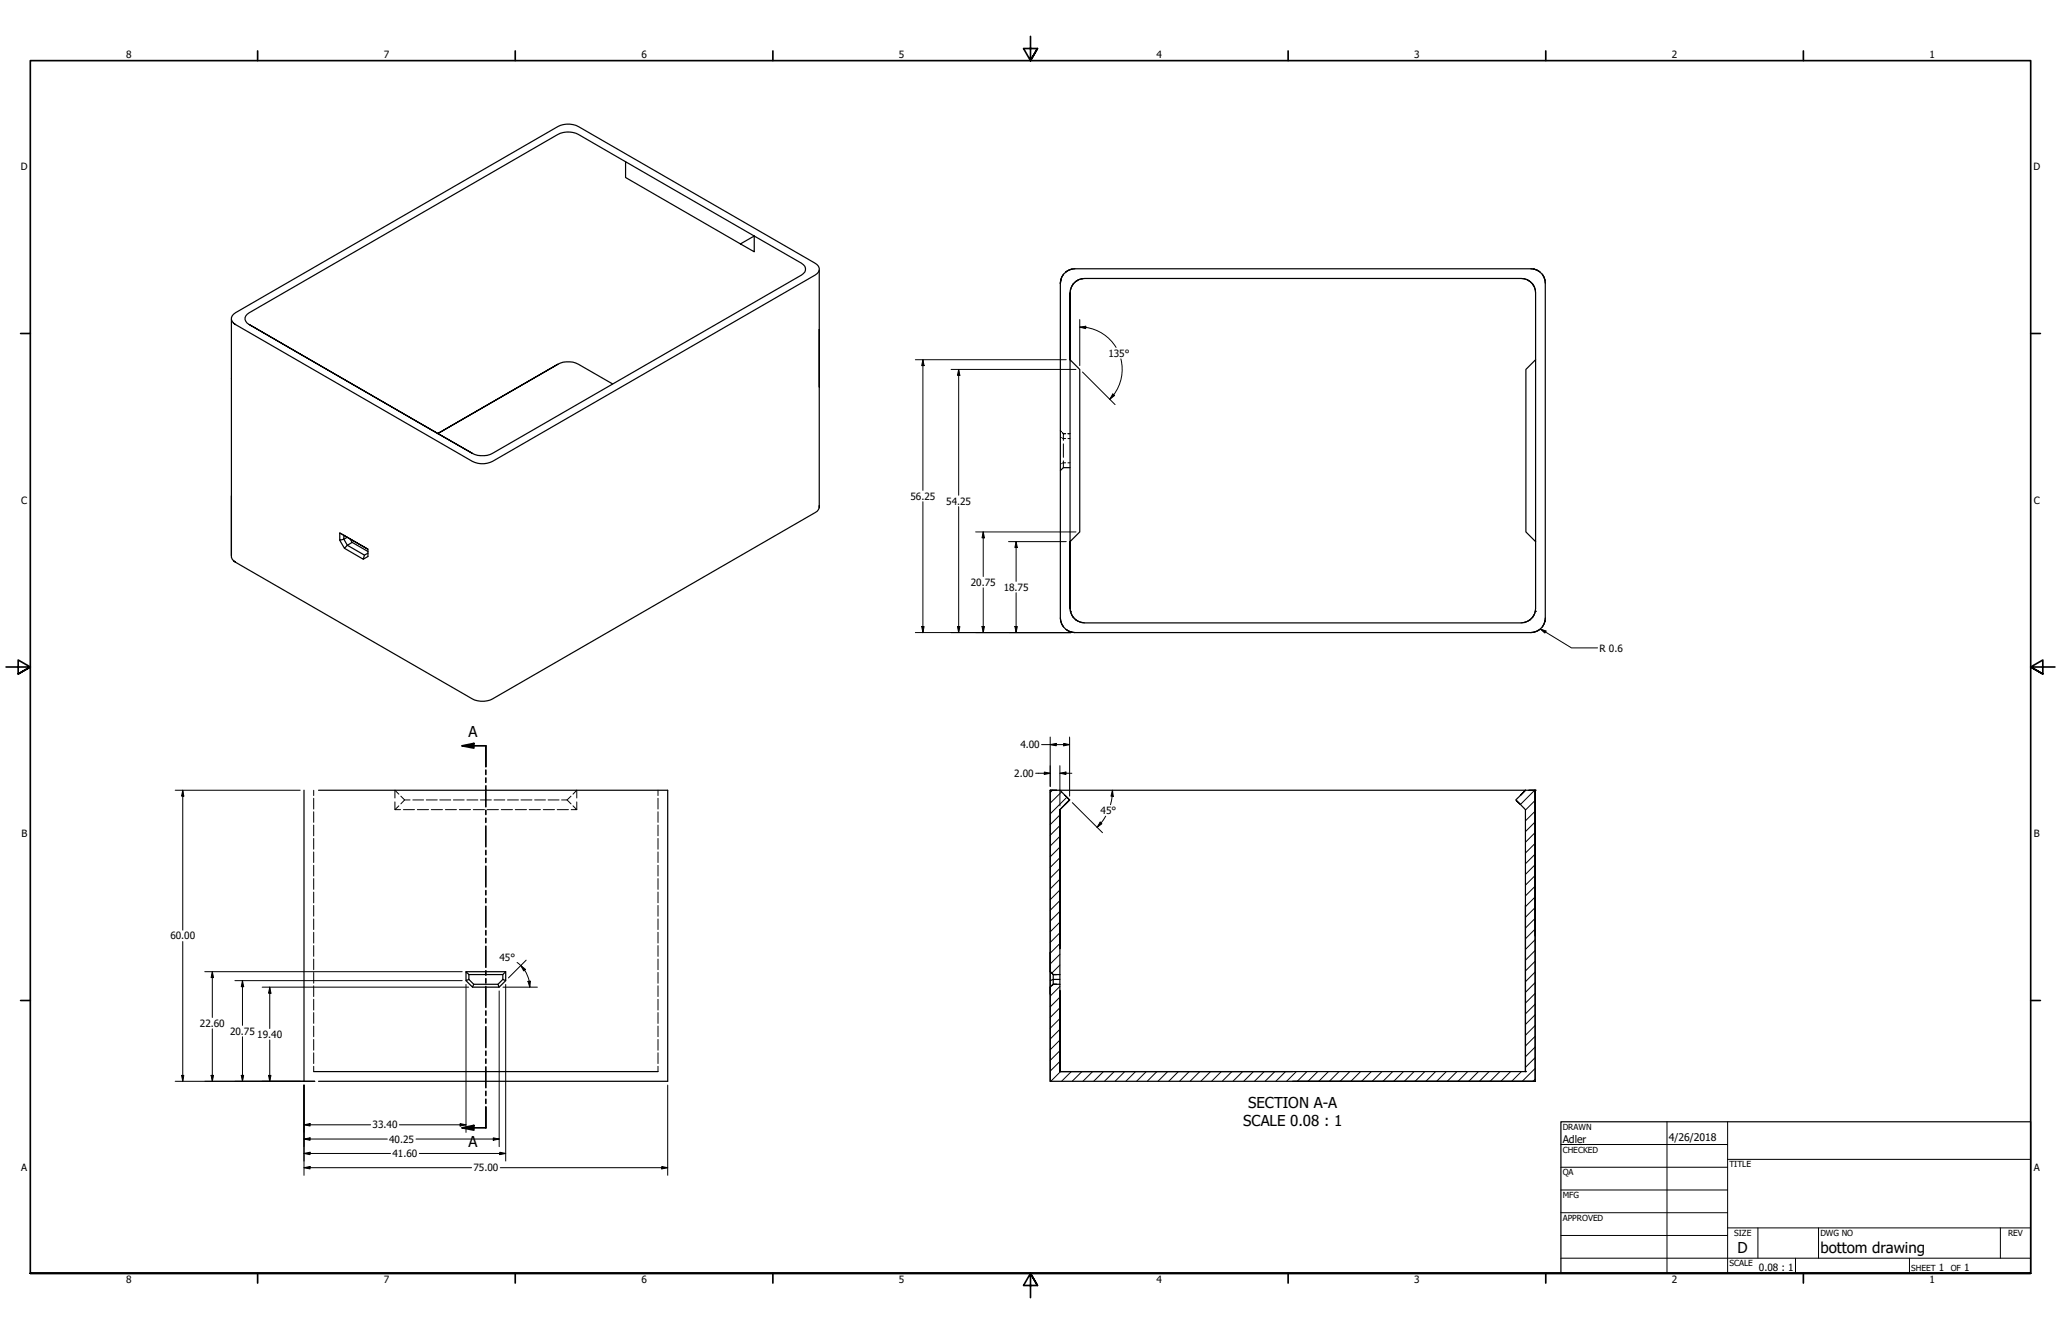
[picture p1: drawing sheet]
<svg xmlns="http://www.w3.org/2000/svg" width="864mm" height="559mm" viewBox="0 0 864 559" stroke-linecap="round" stroke-linejoin="round" font-family="sans-serif">
<!-- layer: Hatch (ANSI) -->
<g fill="none" stroke="#000" stroke-width=".42">
<path d="M441 331l-.9 1M444.8 331.7l-4.7 4.7M447 333.9l-6.9 7M643.1 331l-6 6M643.3 339.8l-4.1 4.1M643.3 335.3l-4.1 4M444.1 359.3l-4 4M444.1 354.8l-4 4.1M444.1 350.3l-4 4.1M444.1 345.8l-4 4.1M444.1 341.4l-4 4M643.3 357.8l-4.1 4"/>
<path d="M643.3 353.3l-4.1 4M643.3 348.7l-4.1 4.1M643.3 344.3l-4.1 4.1M444.1 377.3l-4 4M444.1 372.8l-4 4.1M444.1 368.3l-4 4.1M444.1 363.8l-4 4.1M643.3 375.7l-4.1 4.1M643.3 371.2l-4.1 4.1M643.3 366.7l-4.1 4.1M643.3 362.2l-4.1 4.1M444.1 399.7l-4 4.1"/>
<path d="M444.1 395.2l-4 4.1M444.1 390.7l-4 4.1M444.1 386.3l-4 4M444.1 381.8l-4 4M643.3 398.1l-4.1 4.1M643.3 393.6l-4.1 4.1M643.3 389.2l-4.1 4.1M643.3 384.7l-4.1 4M643.3 380.2l-4.1 4M444.1 417.7l-4 4.1M444.1 413.2l-4 4.1M444.1 404.2l-3.4 3.5"/>
<path d="M643.3 416.1l-4.1 4.1M643.3 411.6l-4.1 4.1M643.3 407.2l-4.1 4M643.3 402.7l-4.1 4M444.1 435.7l-4 4M444.1 431.2l-4 4M444.1 426.7l-4 4M444.1 422.1l-4 4.1M643.3 438.6l-4.1 4.1M643.3 434.1l-4.1 4M643.3 429.6l-4.1 4M643.3 425.1l-4.1 4"/>
<path d="M643.3 420.6l-4.1 4.1M444.1 444.6l-4 4.1M444.1 440.1l-4 4.1M444.4 448.9l-4.1 4M448.9 448.9l-4.1 4M453.3 448.9l-4 4M457.8 448.9l-4 4M462.3 448.9l-4 4M466.9 448.9l-4.1 4M471.3 448.9l-4.1 4M475.8 448.9l-4.1 4M480.3 448.9l-4.1 4"/>
<path d="M484.8 448.9l-4.1 4M489.3 448.9l-4.1 4M493.8 448.9l-4.1 4M498.3 448.9l-4.1 4M502.7 448.9l-4 4M507.2 448.9l-4 4M511.7 448.9l-4 4M516.2 448.9l-4.1 4M520.7 448.9l-4.1 4M525.2 448.9l-4.1 4M529.7 448.9l-4 4M534.2 448.9l-4.1 4"/>
<path d="M538.7 448.9l-4.1 4M543.2 448.9l-4.1 4M547.6 448.9l-4 4M552.1 448.9l-4 4M556.6 448.9l-4 4M561.1 448.9l-4.1 4M565.6 448.9l-4.1 4M570.1 448.9l-4.1 4M574.6 448.9l-4.1 4M579.1 448.9l-4.1 4M583.6 448.9l-4.1 4M588.1 448.9l-4.1 4"/>
<path d="M592.5 448.9l-4 4M597 448.9l-4 4M601.5 448.9l-4 4M606 448.9l-4 4M610.5 448.9l-4.1 4M615 448.9l-4.1 4M619.5 448.9l-4.1 4M624 448.9l-4.1 4M628.5 448.9l-4.1 4M633 448.9l-4.1 4M637.5 448.9l-4.1 4M643.3 452.1l-.9 .8"/>
<path d="M643.3 447.5l-5.4 5.4M643.3 443l-4.1 4.1"/>
</g>
<!-- layer: Hidden (ANSI) -->
<g fill="none" stroke="#000" stroke-width=".42">
<path d="M445.6 114.9l-1.2 2.5M449.2 112.7l-2.5 1.2M449.6 119.1l-.1 .2M449.6 119l-.6 1.1M451 117.8l-.1 .1M452.1 117.2l-1.3 .7M452.4 117l-.2 .1M454.5 116.6l-1.4 .2M637.3 116.6l1.4 .2M638.6 116.8h.1M639.5 117l.1 .1M639.8 117.2l1.3 .7"/>
<path d="M640.9 117.8l.1 .1M642.2 119l.7 1.1M642.3 119.1l.1 .2M642.7 112.7l2.5 1.2M646.2 114.9l1.2 2.5M448.6 121.3l-.2 1.4M448.6 121.4l-.1 .1M448.9 120.5l-.1 .1M449 120.1l-.1 .2M642.9 120.1v.2M643 120.5l.1 .1M643.3 121.3l.1 1.4"/>
<path d="M643.3 121.4v.1M444.3 180.4l.5 .4M444.3 183.2l.5 .1M444.8 194.2l-.5 .2M445.1 181.2l.5 .5h.9h-.9v2.8M445.1 183.5l1.4 .2M445.6 185.9v5.7M445.6 193v2.9M446.5 193.9l-1.4 .1M447.5 181.7h.9M447.5 193.9h.9M447.5 183.7h.9"/>
<path d="M448.4 254.8l.2 1.4M448.5 256h.1M448.8 256.9l.1 .2M448.9 257.2l.7 1.3M449.5 258.3l.1 .1M450.8 259.7l1.3 .6M450.9 259.7l.1 .1M641 259.7l-.1 .1M641.1 259.7l-1.3 .6M642.4 258.3l-.1 .1M642.9 257.2l-.7 1.3M643.1 256.9l-.1 .2"/>
<path d="M643.4 254.8l-.1 1.4M444.4 260.1l1.2 2.5M446.7 263.7l2.5 1.2M452.2 260.4l.2 .1M453.1 260.7l1.4 .2M638.6 260.7h.1M638.7 260.7l-1.4 .2M639.6 260.4l-.1 .1M645.2 263.7l-2.5 1.2M647.4 260.1l-1.2 2.5M131.4 331v2.2M131.4 334.4v4.5"/>
<path d="M165.5 335.9v3.3h2.3M167.1 332.7l-1.6-1.7v3.3M167.1 337.6l-1.6 1.6M168 333.5l1.5 1.6-1.5 1.6M169 339.2h4.7M169.5 335.1h2.3M173 335.1h4.5M174.9 339.2h4.7M178.6 335.1h4.6M180.7 339.2h4.7M184.3 335.1h4.5M186.6 339.2h4.7"/>
<path d="M190 335.1h4.5M192.5 339.2h4.7M195.6 335.1h4.6M198.3 339.2h4.7M201.3 335.1h4.6M204.2 339.2h4.7M207 335.1h4.5M210.1 339.2h4.7M212.7 335.1h4.5M215.9 339.2h4.7M218.3 335.1h4.6M221.7 339.2h4.7"/>
<path d="M224 335.1h4.5M227.6 339.2h4.7M229.7 335.1h4.6M233.5 339.2h4.7M237.6 335.1l1.7 1.6M239.3 333.5l-1.7 1.6h-2.3M240.1 337.6l1.6 1.6h-2.4M240.1 332.7l1.6-1.7v3.3M241.7 335.9v3.3M275.7 331v2.2M275.7 334.4v4.5M131.4 340v4.5"/>
<path d="M131.4 345.6v4.5M131.4 351.2v4.5M131.4 356.9v4.4M275.7 340v4.5M275.7 345.6v4.5M275.7 351.2v4.5M275.7 356.9v4.4M131.4 362.5v4.5M131.4 368v4.6M131.4 373.7v4.5M131.4 379.3v4.5M275.7 362.5v4.5"/>
<path d="M275.7 368v4.6M275.7 373.7v4.5M275.7 379.3v4.5M131.4 384.9v4.5M131.4 390.5v4.5M131.4 396.1v4.5M275.7 384.9v4.5M275.7 390.5v4.5M275.7 396.1v4.5M131.4 401.8v4.4M131.4 407.4v4.5M131.4 412.9v4.5"/>
<path d="M131.4 418.6v4.5M275.7 401.8v4.4M275.7 407.4v4.5M275.7 412.9v4.5M275.7 418.6v4.5M131.4 424.2v4.5M131.4 429.8v4.5M131.4 435.4v4.5M275.7 424.2v4.5M275.7 429.8v4.5M275.7 435.4v4.5M131.4 441v4.5"/>
<path d="M131.4 446.7v2.2M275.7 441v4.5M275.7 446.7v2.2"/>
</g>
<g fill="#000">
<circle cx="453.2" cy="116.8" r=".19"/>
<circle cx="453.3" cy="116.8" r=".19"/>
<circle cx="448.6" cy="256.1" r=".19"/>
<circle cx="643.3" cy="256" r=".19"/>
<circle cx="643.3" cy="256.1" r=".19"/>
<circle cx="453.2" cy="260.7" r=".19"/>
<circle cx="453.3" cy="260.8" r=".19"/>
<circle cx="638.6" cy="260.8" r=".19"/>
</g>
<!-- layer: Visible (ANSI) -->
<g fill="none" stroke="#000" stroke-width=".51">
<path d="M262.1 67.8l-19.7-11.5a9.5 9.5 0 0 0-8.7 0l-129.2 74.7a2.6 2.6 0 0 0-1.8 2.5 2.6 2.6 0 0 0 1.8 2.5l19.7 11.4-19.7-11.4M310.3 102.2l5.7-3.3v6.6l-53.9-31.1v-6.6l73.7 42.4a2.67 2.67 0 0 1 1.7 2.5 2.67 2.67 0 0 1-1.7 2.6l-129.4 74.6a9.4 9.4 0 0 1-8.5 0l-19.8-11.4 19.8 11.4M343.3 113.2v24.8M445.6 114.9l-.7 1.2-.6 2.6a6.1 6.1 0 0 1 6.1-6.1h191a6.1 6.1 0 0 1 6.1 6.1v140.2a6.1 6.1 0 0 1-6.1 6.1h-191a6.2 6.2 0 0 1-6.1-6.1l.1-141.5M449.5 119.3l-.5 .8M450.4 112.6l-1.3 .1-2.4 1.2M450.7 117.9l-1 1M451.9 117.2l-.9 .6M453.2 116.8l-.8 .2M638.7 116.8l.8 .2M640 117.2l.9 .6M641.2 117.9l1 1"/>
<path d="M641.4 112.6l1.3 .1M642.4 119.3l.5 .8M642.8 112.7l2.4 1.2M646.2 114.9l1.2 2.4 .1 1.4M97 133.9v98.8v-25M97.9 135.4l.8 .6a2.63 2.63 0 0 1-1.8-2.5 2.63 2.63 0 0 1 1.8-2.5l135-78a9.5 9.5 0 0 1 8.7 0l99.1 57.2a2.64 2.64 0 0 1 1.8 2.5 2.64 2.64 0 0 1-1.8 2.6l-135.1 77.9a9.4 9.4 0 0 1-8.5 0l-99.2-57.2M448.4 122.7v28v-28a6.1 6.1 0 0 1 6.1-6.1h182.8a6.1 6.1 0 0 1 6.1 6.1v28M448.8 120.6l-.2 .8M643.1 120.6l.2 .8M124.2 147.4l53.9 31.1zM233.7 152.6l-50.2 29 50.2-29a9.5 9.5 0 0 1 8.7 0l14.3 8.2M448.4 150.7l4 4v68.1l-4 4.1z"/>
<path d="M643.4 150.7v76.2l-4-4.1v-68.1zM343.3 162.1v-24.1v73.9M448.4 195.9h-2.8l-1.3 1.2M343.3 212.7v-.8a2.87 2.87 0 0 1-1.8 2.9l-135.1 77.9a9.4 9.4 0 0 1-8.5 0l-99.2-57.2M97 232.7a2.94 2.94 0 0 0 1.7 2.8l-.8-.6M142.4 223.3l1.7 .9v1.7l-1.7 .4zM142.4 223.3l11.8 6.8-10.1-5.9M144.1 225.9l1.4 2.5-1.2 1.3-1.9-3.4M145.5 225l-1.4 .9M146.7 225.7l.9 1.5-2.1 1.2 7.2 4.1-.5 1.8-7.9-4.6M147.6 227.2l6.6 3.8M154.2 230.1v3l-2 1.2"/>
<path d="M154.2 231.7l-1.5 .8M643.4 226.9v27.9a6.1 6.1 0 0 1-6.1 6.1h-182.8a6.2 6.2 0 0 1-6.1-6.1v-27.9v27.9M444.3 258.9l.6 2.5 .7 1.2M448.6 256.1l.2 .8M449 257.4l.5 .9M449.7 258.6l1 1M451 259.8l.9 .5M640.9 259.8l-.9 .5M642.2 258.6l-1 1M642.9 257.4l-.5 .9M643.3 256.1l-.2 .8M647.5 258.9l-.1 1.2"/>
<path d="M446.7 263.7l2.4 1.1M449.2 264.9l1.2 .1M452.4 260.5l.8 .2M639.5 260.5l-.8 .2M645.2 263.7l-1.2 .7-2.6 .6M647.4 260.2l-1.2 2.4M127.4 331v121.9M133.5 331h146.3v121.9h-146.3M442.7 331h-2.6h4M444.1 331l4.1 4.1-1.9-1.9M444.1 331h199.2h-2.6M448.2 335.1l-4.1 4.1 4.1-4.1-1.9 1.9"/>
<path d="M637.1 333.2l2.1-2.2-4.1 4.1M637.1 337l-2-1.9 4.1 4.1v109.7v-69.6M643.3 331v121.9v-121.9v61M440.1 399v8v-76v121.9M444.1 397.4v-58.2v69M195.3 407l1.2 1.2v2.1l-1.2 .5zM195.3 407h16.6M196.5 410.3l2 2-.5 1.2-2.7-2.7M196.5 408.2h14.2M198.5 412.3h10.2l.5 1.2h-11.2M210.7 410.3l-2 2M211.9 407v3.8l-1.2-.5v-2.1z"/>
<path d="M211.9 410.8l-2.7 2.7M440.1 416.4v-2.9v39.4M440.8 407.7l-.7-.7 1.2 1.2M441.3 408.2l-1.2-1.2v6.5l1.2-1.2-.6 .6M441.3 408.2v2.1l-1.2 .5M442.7 408.2h-1.4h2.8M442.7 412.3h-1.4h2.8M444.1 412.3v36.6v-34M444.1 408.2v4.1M444.1 410.3h-2.8v2M131.4 448.9h144.3M440.1 452.9h203.2h-101.6"/>
<path d="M541.7 448.9h-97.6h195.1"/>
</g>
<g fill="#000">
<circle cx="643.3" cy="331" r=".25"/>
<circle cx="639.2" cy="448.9" r=".25"/>
</g>
<!-- layer: Section Line (ANSI) -->
<g fill="none" stroke="#000" stroke-width=".7">
<path d="M193.6 312.4l5-1v2zM193.6 312.4h10v8.7M203.6 322.6v1.8M203.6 325.9v1.8M203.6 329.2v8.7M203.6 339.4v1.8M203.6 342.7v1.8M203.6 346v8.7M203.6 356.2v1.8M203.6 359.5v1.8M203.6 362.8v8.7M203.6 373.1v1.7"/>
<path d="M203.6 376.4v1.7M203.6 379.7v8.7M203.6 389.8v1.9M203.6 393.1v1.9M203.6 396.4v8.8M203.6 406.7v1.8M203.6 410v1.8M203.6 413.3v8.7M203.6 423.5v1.8M203.6 426.8v1.8M203.6 430.1v8.7M203.6 440.3v1.8"/>
<path d="M203.6 443.6v1.8M203.6 446.9v8.7M203.6 457.1v1.8M193.6 472.4l5-1v2zM203.6 460.4v1.8M203.6 463.7v8.7h-10"/>
</g>
<g fill="#000">
<path d="M193.6 312.4l5-1v2z" fill-rule="evenodd"/>
<path d="M193.6 472.4l5-1v2z" fill-rule="evenodd"/>
</g>
<!-- layer: Border (ANSI) -->
<g fill="none" stroke="#000" stroke-width=".7">
<path d="M431.8 15.2v10.2l-2.9-5.1h5.8l-2.9 5.1 2.9-5.1M107.9 21.3v4.1M215.9 21.3v4.1M323.8 21.3v4.1M539.8 21.3v4.1M647.7 21.3v4.1M755.6 21.3v4.1M8.6 139.7h4.1M850.9 139.7h4.1M2.5 279.4h10.2l-5.1-2.9v5.8l5.1-2.9-5.1 2.9M861.1 279.4h-10.2l5.1-2.9v5.8l-5.1-2.9 5.1 2.9M8.6 419.1h4.1"/>
<path d="M850.9 419.1h4.1M12.7 533.4v-508h838.2v508h-838.2h838.2M107.9 533.4v4.1M215.9 533.4v4.1M323.8 533.4v4.1M434.7 538.5l-2.9-5.1 2.9 5.1h-5.8l2.9-5.1v10.2M539.8 533.4v4.1M647.7 533.4v4.1M755.6 533.4v4.1"/>
</g>
<!-- layer: Title (ANSI) -->
<g fill="none" stroke="#000" stroke-width=".42">
<path d="M654 479.4h69.9M698.5 469.9v63.5M723.9 469.9v63.5M654 488.9h69.9M654 498.5h69.9M723.9 485.6h127M654 508h69.9M654 517.5h69.9M723.9 514.3h127M736.6 514.3v12.7M762 514.3v12.7M838.2 514.3v12.7"/>
<path d="M654 527h196.9M752.3 527v6.4M800.1 527v6.4"/>
</g>
<path d="M654 469.9h196.9v63.5h-196.9z" fill="none" stroke="#000" stroke-width=".51"/>
<!-- layer: Dimension (ANSI) -->
<g fill="none" stroke="#000" stroke-width=".42">
<path d="M452.4 137l2.6-.3-.1 1zM452.4 137a17.5 17.5 0 0 1 15.3 8.5M452.4 133.9v19.3M383.5 150.7h63.3M386.7 150.7l.5 2.5h-1zM386.7 150.7v54.7M398.5 154.7h52.3M401.7 154.7l.5 2.5h-1zM401.7 154.7v52.8M453.6 155.8l13.6 13.7M469.7 150.3a17.7 17.7 0 0 1-3 15.1M466.3 165l.7 .7-2 1.6z"/>
<path d="M466.7 165.4l-1.7 1.9M386.7 210.2v54.8M401.7 212.2v52.8M408.8 222.8h42M412 222.8l.5 2.5h-1zM412 222.8v18.7M422.6 226.9h24.2M425.8 226.9l.5 2.5h-1zM425.8 226.9v16.6M412 246.3v18.7M425.8 248.3v16.7M383.5 265h65.3"/>
<path d="M386.2 262.4h1l-.5 2.6zM401.2 262.4h1l-.5 2.6zM411.5 262.4h1l-.5 2.6zM425.3 262.4h1l-.5 2.6zM436.4 311.9h11.8M440.1 311.9l2.5-.5v1zM440.1 308.7v20.7M445.7 311.4l2.5 .5-2.5 .5zM448.2 308.7v24.8M73.4 331h52.4M76.6 331l.4 2.5h-.9zM76.6 331v58.6"/>
<path d="M434 323.9h6.1M437.6 323.4l2.5 .5-2.5 .5zM444.1 323.9l2.6-.5v1zM444.1 323.9h5M444.1 320.7v16.9M449.3 336.2l12.7 12.6M466.2 331l.3 2.6-1-.1zM466.2 331l-.3 3.2-.6 2.9M461 344.4l.7 .7-2 1.5zM463.3 341.9l-1.6 2.4-2 2.3M76.6 394.4v58.5M85.8 407h107.9"/>
<path d="M89 407l.5 2.5h-1zM89 407v19.2M98.4 410.8h95.3M101.6 410.8l.5 2.5h-1zM101.6 410.8v18.7M109.9 413.5h86.5M113 413.5l.5 2.6h-1zM113 413.5v17.3M195.3 412.4v61.9M209.2 415.1v65.2M210.8 413.5h14.4M211.9 412.4v73.9"/>
<path d="M216.6 403.1l1.6 1.4 2.4 3.2 1 2.6 .4 3.2M218.2 404.5l2 1.6-.7 .6zM220.5 402.2l-7.5 7.4M221.2 411.1l1-.1-.2 2.5zM89 431v21.9M101.6 434.3v18.6M113 435.6v17.3M73.4 452.9h58.5M76.1 450.5h.9l-.4 2.4zM88.5 450.5h1l-.5 2.4zM101.1 450.5h1l-.5 2.4zM112.5 450.5h1l-.5 2.4z"/>
<path d="M127.4 454.5v37.8M279.8 454.5v37.8M127.4 471.2l2.5-.5v1zM127.4 477.1l2.5-.5v1zM127.4 471.2h27.9M127.4 477.1h34.9M167.3 471.2h28M174.3 477.1h34.9M192.8 470.7l2.5 .5-2.5 .5zM206.7 476.6l2.5 .5-2.5 .5zM127.4 489.1l2.5-.5v1zM127.4 483.2l2.5-.5v1z"/>
<path d="M127.4 489.1h70.2M127.4 483.2h36.2M175.7 483.2h36.2M209.4 482.7l2.5 .5-2.5 .5zM209.6 489.1h70.2M277.3 488.6l2.5 .5-2.5 .5z"/>
</g>
<g fill="#000">
<path d="M452.4 137l2.6-.3-.1 1z" fill-rule="evenodd"/>
<path d="M386.7 150.7l.5 2.5h-1z" fill-rule="evenodd"/>
<path d="M401.7 154.7l.5 2.5h-1z" fill-rule="evenodd"/>
<path d="M466.3 165l.7 .7-2 1.6z" fill-rule="evenodd"/>
<path d="M412 222.8l.5 2.5h-1z" fill-rule="evenodd"/>
<path d="M425.8 226.9l.5 2.5h-1z" fill-rule="evenodd"/>
<path d="M386.2 262.4h1l-.5 2.6z" fill-rule="evenodd"/>
<path d="M401.2 262.4h1l-.5 2.6z" fill-rule="evenodd"/>
<path d="M411.5 262.4h1l-.5 2.6z" fill-rule="evenodd"/>
<path d="M425.3 262.4h1l-.5 2.6z" fill-rule="evenodd"/>
<path d="M440.1 311.9l2.5-.5v1z" fill-rule="evenodd"/>
<path d="M445.7 311.4l2.5 .5-2.5 .5z" fill-rule="evenodd"/>
<path d="M76.6 331l.4 2.5h-.9z" fill-rule="evenodd"/>
<path d="M437.6 323.4l2.5 .5-2.5 .5z" fill-rule="evenodd"/>
<path d="M444.1 323.9l2.6-.5v1z" fill-rule="evenodd"/>
<path d="M466.2 331l.3 2.6-1-.1z" fill-rule="evenodd"/>
<path d="M461 344.4l.7 .7-2 1.5z" fill-rule="evenodd"/>
<path d="M89 407l.5 2.5h-1z" fill-rule="evenodd"/>
<path d="M101.6 410.8l.5 2.5h-1z" fill-rule="evenodd"/>
<path d="M113 413.5l.5 2.6h-1z" fill-rule="evenodd"/>
<path d="M218.2 404.5l2 1.6-.7 .6z" fill-rule="evenodd"/>
<path d="M221.2 411.1l1-.1-.2 2.5z" fill-rule="evenodd"/>
<path d="M76.1 450.5h.9l-.4 2.4z" fill-rule="evenodd"/>
<path d="M88.5 450.5h1l-.5 2.4z" fill-rule="evenodd"/>
<path d="M101.1 450.5h1l-.5 2.4z" fill-rule="evenodd"/>
<path d="M112.5 450.5h1l-.5 2.4z" fill-rule="evenodd"/>
<path d="M127.4 471.2l2.5-.5v1z" fill-rule="evenodd"/>
<path d="M127.4 477.1l2.5-.5v1z" fill-rule="evenodd"/>
<path d="M192.8 470.7l2.5 .5-2.5 .5z" fill-rule="evenodd"/>
<path d="M206.7 476.6l2.5 .5-2.5 .5z" fill-rule="evenodd"/>
<path d="M127.4 489.1l2.5-.5v1z" fill-rule="evenodd"/>
<path d="M127.4 483.2l2.5-.5v1z" fill-rule="evenodd"/>
<path d="M209.4 482.7l2.5 .5-2.5 .5z" fill-rule="evenodd"/>
<path d="M277.3 488.6l2.5 .5-2.5 .5z" fill-rule="evenodd"/>
</g>
<!-- layer: Symbol (ANSI) -->
<path d="M645.4 263.5l2.4 .9-.5 .8zM645.4 263.5l13.1 7.9h10.9" fill="none" stroke="#000" stroke-width=".42"/>
<path d="M645.4 263.5l2.4 .9-.5 .8z" fill-rule="evenodd" fill="#000"/>
<g font-size="6.3">
<text x="196.3" y="308.9">A</text>
<text x="523" y="464.1">SECTION A-A</text>
<text x="521" y="471.7">SCALE 0.08 : 1</text>
<text x="196.3" y="480.5">A</text>
<text x="728.1" y="524.9">D</text>
<text x="762.8" y="525">bottom drawing</text>
</g>
<g font-size="4.4">
<text x="654.8" y="478.6">Adler</text>
<text x="699.3" y="478">4/26/2018</text>
</g>
<g font-size="4.2">
<text x="52.8" y="24.4">8</text>
<text x="160.8" y="24.4">7</text>
<text x="268.7" y="24.4">6</text>
<text x="376.7" y="24.4">5</text>
<text x="484.6" y="24.4">4</text>
<text x="592.6" y="24.4">3</text>
<text x="700.5" y="24.4">2</text>
<text x="808.5" y="24.4">1</text>
<text x="8.8" y="71.4">D</text>
<text x="852" y="71.4">D</text>
<text x="464.4" y="149.5">135°</text>
<text x="381.5" y="209.4">56.25</text>
<text x="8.9" y="211.1">C</text>
<text x="396.5" y="211.4">54.25</text>
<text x="852.2" y="211.1">C</text>
<text x="406.8" y="245.4">20.75</text>
<text x="420.6" y="247.5">18.75</text>
<text x="670.2" y="272.9">R 0.6</text>
<text x="427.5" y="313.4">4.00</text>
<text x="425" y="325.4">2.00</text>
<text x="461.2" y="341">45°</text>
<text x="9" y="350.8">B</text>
<text x="852.2" y="350.8">B</text>
<text x="71.4" y="393.5">60.00</text>
<text x="209.3" y="402.7">45°</text>
<text x="83.8" y="430.1">22.60</text>
<text x="96.4" y="433.4">20.75</text>
<text x="107.8" y="434.8">19.40</text>
<text x="156.1" y="472.7">33.40</text>
<text x="163.1" y="478.7">40.25</text>
<text x="164.5" y="484.7">41.60</text>
<text x="8.9" y="490.5">A</text>
<text x="198.4" y="490.7">75.00</text>
<text x="852.2" y="490.5">A</text>
<text x="737" y="532.6">0.08 : 1</text>
<text x="812.4" y="532.6">1</text>
<text x="823" y="532.6">1</text>
<text x="52.8" y="537.5">8</text>
<text x="160.8" y="537.5">7</text>
<text x="268.7" y="537.5">6</text>
<text x="376.7" y="537.5">5</text>
<text x="484.6" y="537.5">4</text>
<text x="592.6" y="537.5">3</text>
<text x="700.5" y="537.5">2</text>
<text x="808.5" y="537.5">1</text>
</g>
<g font-size="3.5">
<text x="654.8" y="473.2">DRAWN</text>
<text x="654.8" y="482.8">CHECKED</text>
<text x="724.7" y="488.9">TITLE</text>
<text x="654.8" y="492.3">QA</text>
<text x="654.8" y="501.8">MFG</text>
<text x="654.8" y="511.4">APPROVED</text>
<text x="726.7" y="517.7">SIZE</text>
<text x="762.8" y="517.7">DWG NO</text>
<text x="841.4" y="517.7">REV</text>
<text x="724.7" y="530.4">SCALE</text>
<text x="800.9" y="532.6">SHEET</text>
<text x="817.4" y="532.6">OF</text>
</g>
</svg>
